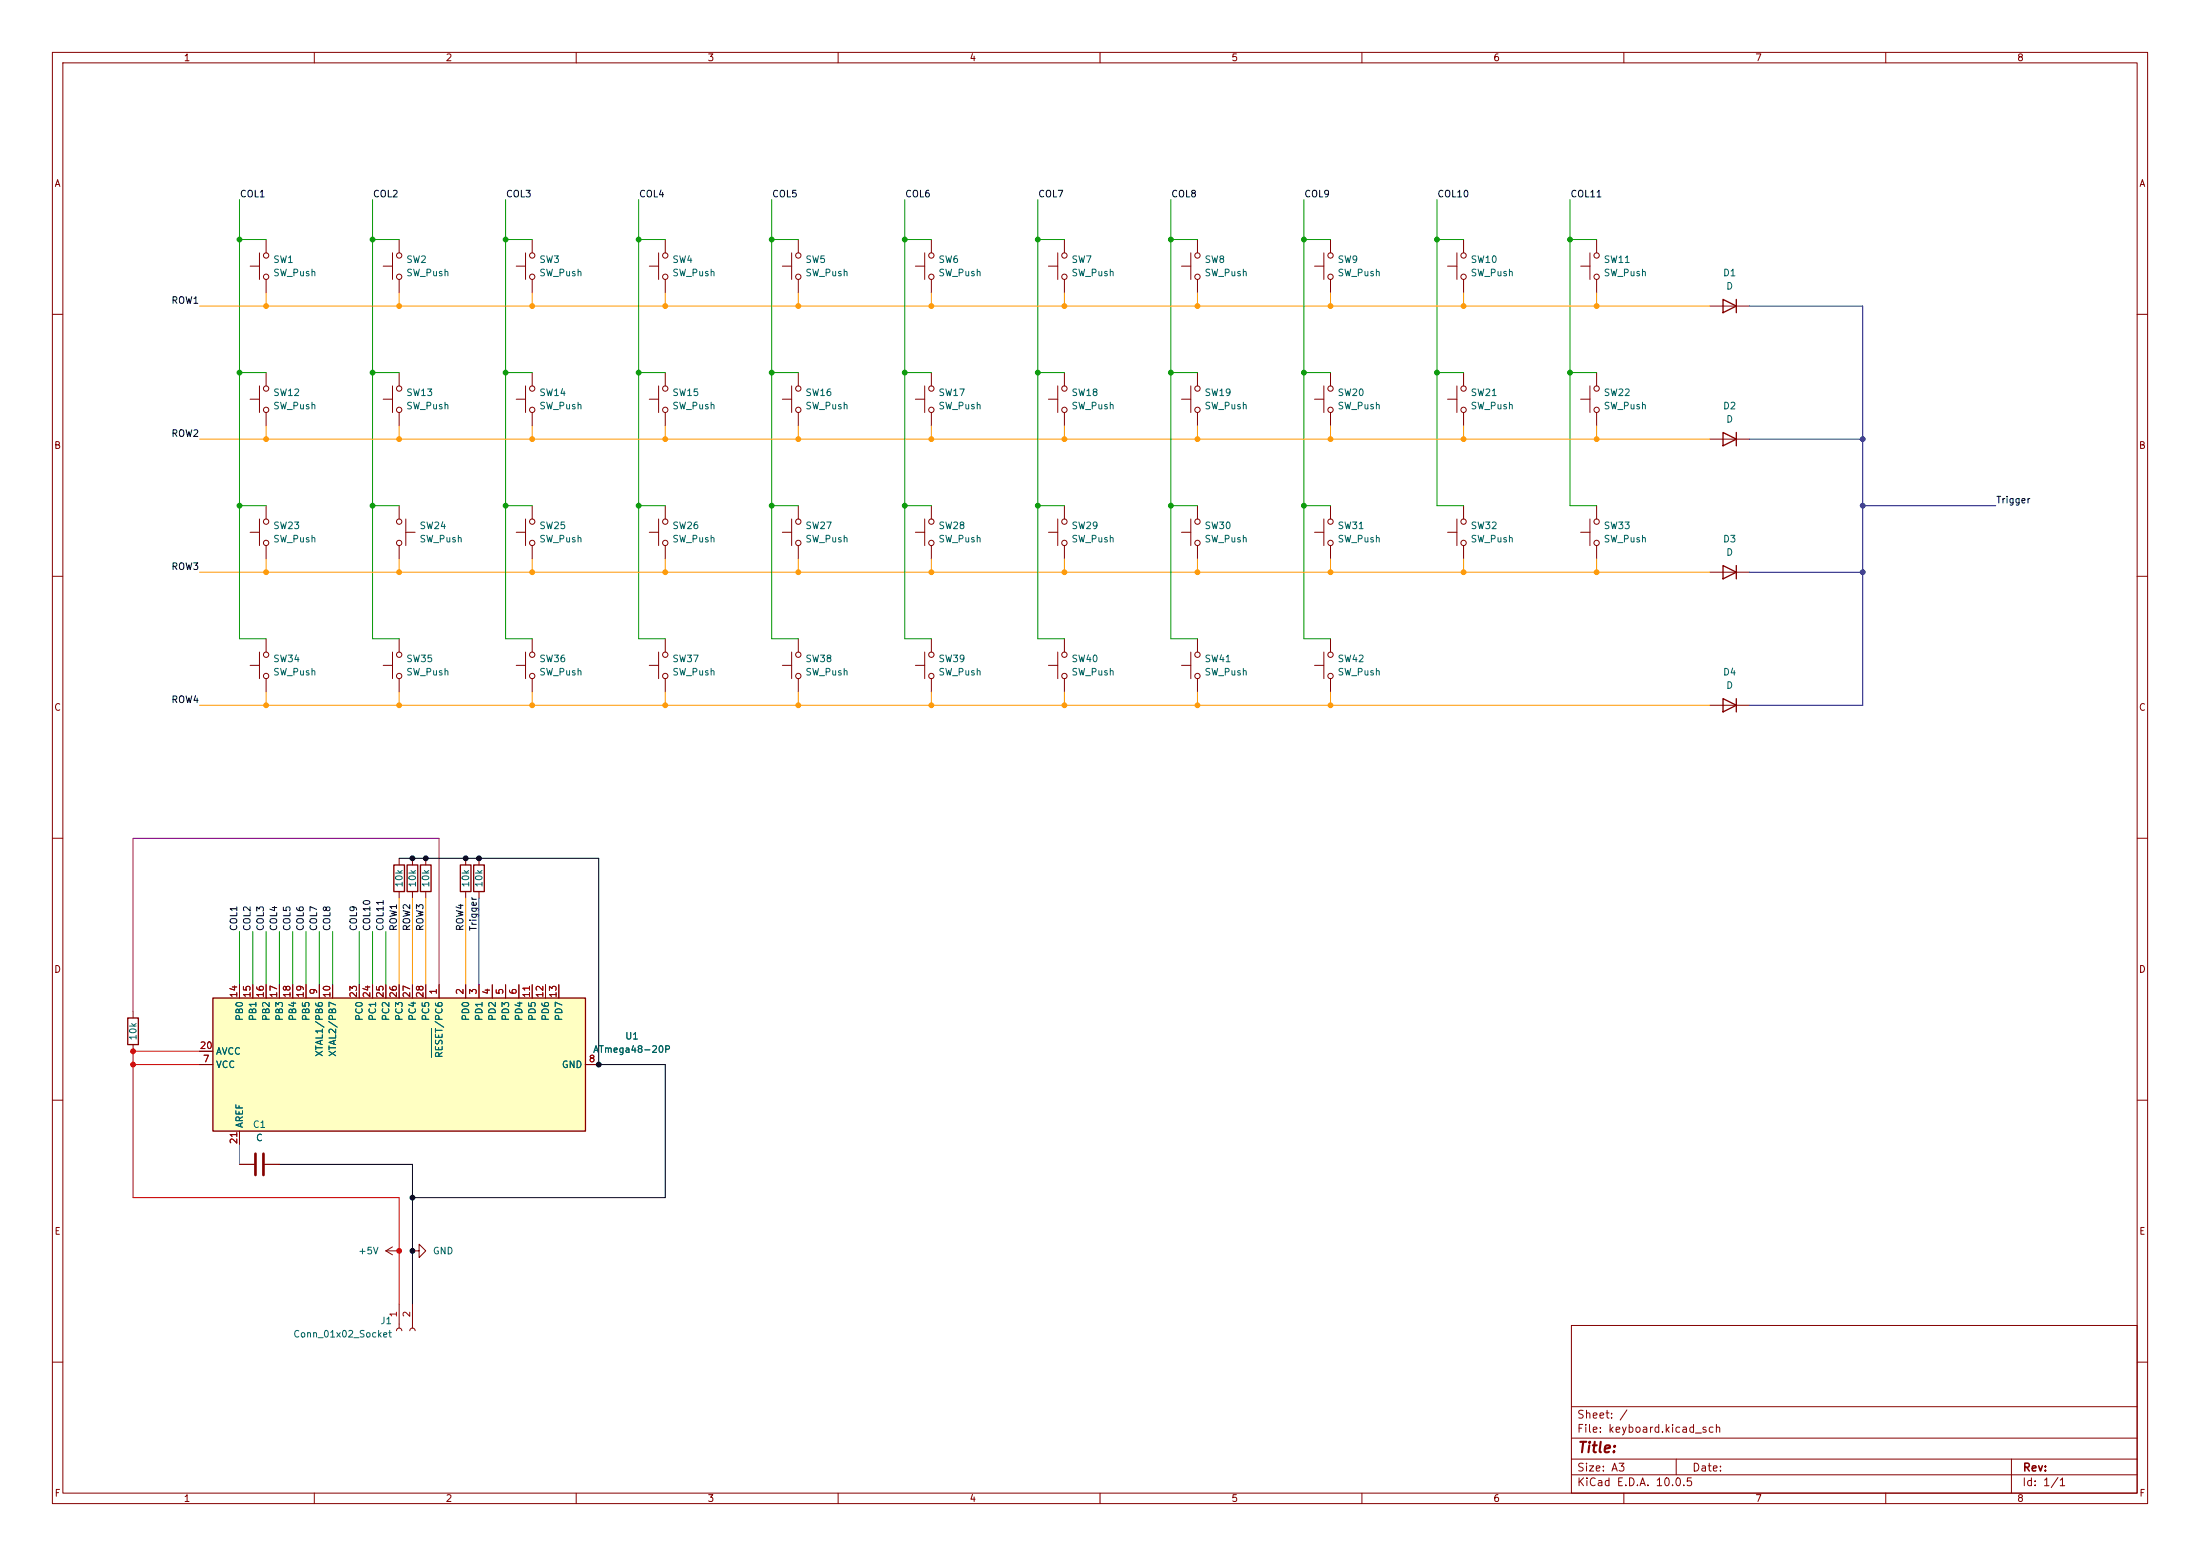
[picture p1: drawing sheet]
<svg xmlns="http://www.w3.org/2000/svg" width="420mm" height="297mm" viewBox="0 0 420 297" stroke-linecap="round" stroke-linejoin="round" font-family="sans-serif">
<g fill="none" stroke="#840000" stroke-width=".19">
<path d="M10 10h400v277h-400zM12 12h396v273h-396zM60 10v2M110 10v2M160 10v2M210 10v2M260 10v2M310 10v2M360 10v2M98.6 50.8h1.7M100.3 48.3v5M101.6 45.7v2.6"/>
<path d="M101.6 53.3v2.6M174.8 50.8h1.7M176.5 48.3v5M177.8 45.7v2.6M177.8 53.3v2.6M225.6 50.8h1.7M227.3 48.3v5M228.6 45.7v2.6M228.6 53.3v2.6M251 50.8h1.7M252.7 48.3v5M254 45.7v2.6"/>
<path d="M254 53.3v2.6M276.4 50.8h1.7M278.1 48.3v5M279.4 45.7v2.6M279.4 53.3v2.6M301.8 50.8h1.7M303.5 48.3v5M304.8 45.7v2.6M304.8 53.3v2.6M326.4 58.4h7.6M10 60h2M124 76.2h1.7"/>
<path d="M125.7 73.7v5M127 71.1v2.6M127 78.7v2.6M200.2 76.2h1.7M201.9 73.7v5M203.2 71.1v2.6M203.2 78.7v2.6M225.6 76.2h1.7M227.3 73.7v5M228.6 71.1v2.6M228.6 78.7v2.6M251 76.2h1.7"/>
<path d="M252.7 73.7v5M254 71.1v2.6M254 78.7v2.6M276.4 76.2h1.7M278.1 73.7v5M279.4 71.1v2.6M279.4 78.7v2.6M408 60h2M176.5 99.1v5M177.8 96.5v2.6M201.9 99.1v5M203.2 96.5v2.6"/>
<path d="M227.3 99.1v5M228.6 96.5v2.6M252.7 99.1v5M254 96.5v2.6M278.1 99.1v5M279.4 96.5v2.6M303.5 99.1v5M304.8 96.5v2.6M326.4 83.8h7.6M10 110h2M174.8 101.6h1.7M177.8 104.1v2.6"/>
<path d="M200.2 101.6h1.7M203.2 104.1v2.6M225.6 101.6h1.7M228.6 104.1v2.6M251 101.6h1.7M254 104.1v2.6M276.4 101.6h1.7M279.4 104.1v2.6M301.8 101.6h1.7M304.8 104.1v2.6M408 110h2M174.8 127h1.7"/>
<path d="M176.5 124.5v5M177.8 121.9v2.6M177.8 129.5v2.6M200.2 127h1.7M201.9 124.5v5M203.2 121.9v2.6M203.2 129.5v2.6M225.6 127h1.7M227.3 124.5v5M228.6 121.9v2.6M228.6 129.5v2.6M251 127h1.7"/>
<path d="M252.7 124.5v5M254 121.9v2.6M254 129.5v2.6M326.4 134.6h7.6M10 160h2M408 160h2M76.2 163.8v1.3M76.2 170.2v1.3M78.7 163.8v1.3M78.7 170.2v1.3M81.3 163.8v1.3M81.3 170.2v1.3"/>
<path d="M88.9 163.8v1.3M88.9 170.2v1.3M91.4 163.8v1.3M91.4 170.2v1.3M25.4 193v1.3M25.4 199.4v1.3M10 210h2M408 210h2M45.7 222.2h2.8M50.5 222.2h2.8M75.7 254l.1-.4 .4-.1 .4 .1 .1 .4M76.2 248.9v4.6"/>
<path d="M78.2 254l.2-.4 .3-.1 .4 .1 .1 .4M78.7 248.9v4.6M300 253h108v32h-108zM10 260h2M300 278.5h108M300 274.5h108M300 268.5h108M320 278.5v3M384 278.5v6.5M408 260h2M60 285v2M110 285v2"/>
<path d="M160 285v2M210 285v2M260 285v2M300 281.5h108M310 285v2M360 285v2"/>
<circle cx="101.6" cy="48.8" r=".51"/>
<circle cx="101.6" cy="52.8" r=".51"/>
<circle cx="177.8" cy="52.8" r=".51"/>
<circle cx="177.8" cy="48.8" r=".51"/>
<circle cx="228.6" cy="48.8" r=".51"/>
<circle cx="228.6" cy="52.8" r=".51"/>
<circle cx="254" cy="52.8" r=".51"/>
<circle cx="254" cy="48.8" r=".51"/>
<circle cx="279.4" cy="52.8" r=".51"/>
<circle cx="279.4" cy="48.8" r=".51"/>
<circle cx="304.8" cy="52.8" r=".51"/>
<circle cx="304.8" cy="48.8" r=".51"/>
<circle cx="127" cy="78.2" r=".51"/>
<circle cx="127" cy="74.2" r=".51"/>
<circle cx="203.2" cy="78.2" r=".51"/>
<circle cx="203.2" cy="74.2" r=".51"/>
<circle cx="228.6" cy="78.2" r=".51"/>
<circle cx="228.6" cy="74.2" r=".51"/>
<circle cx="254" cy="74.2" r=".51"/>
<circle cx="254" cy="78.2" r=".51"/>
<circle cx="279.4" cy="78.2" r=".51"/>
<circle cx="279.4" cy="74.2" r=".51"/>
<circle cx="177.8" cy="99.6" r=".51"/>
<circle cx="203.2" cy="99.6" r=".51"/>
<circle cx="228.6" cy="99.6" r=".51"/>
<circle cx="254" cy="99.6" r=".51"/>
<circle cx="279.4" cy="99.6" r=".51"/>
<circle cx="304.8" cy="99.6" r=".51"/>
<circle cx="177.8" cy="103.6" r=".51"/>
<circle cx="203.2" cy="103.6" r=".51"/>
<circle cx="228.6" cy="103.6" r=".51"/>
<circle cx="254" cy="103.6" r=".51"/>
<circle cx="279.4" cy="103.6" r=".51"/>
<circle cx="304.8" cy="103.6" r=".51"/>
<circle cx="177.8" cy="125" r=".51"/>
<circle cx="177.8" cy="129" r=".51"/>
<circle cx="203.2" cy="129" r=".51"/>
<circle cx="203.2" cy="125" r=".51"/>
<circle cx="228.6" cy="129" r=".51"/>
<circle cx="228.6" cy="125" r=".51"/>
<circle cx="254" cy="125" r=".51"/>
<circle cx="254" cy="129" r=".51"/>
</g>
<path d="M328.9 57.2l2.6 1.2-2.6 1.3zM331.5 57.2v2.5M328.9 82.6l2.6 1.2-2.6 1.3zM331.5 82.6v2.5M328.9 133.4l2.6 1.2-2.6 1.3zM331.5 133.4v2.5M75.2 165.1h2v5.1h-2zM77.7 165.1h2.1v5.1h-2.1zM80.3 165.1h2v5.1h-2zM87.9 165.1h2v5.1h-2zM90.4 165.1h2.1v5.1h-2.1zM24.4 194.3h2v5.1h-2z" fill="none" stroke="#840000" stroke-width=".25"/>
<path d="M48.8 220.2v4.1M50.3 220.2v4.1" fill="none" stroke="#840000" stroke-width=".51"/>
<path d="M40.6 190.5h71.2v25.4h-71.2z" fill="#ffffc2"/>
<path d="M328.9 108l2.6 1.2-2.6 1.3zM331.5 108v2.5M40.6 190.5h71.2v25.4h-71.2z" fill="none" stroke="#840000" stroke-width=".25"/>
<g fill="none" stroke="#840000" stroke-width=".19">
<path d="M47.8 50.8h1.7M49.5 48.3v5M50.8 45.7v2.6M50.8 53.3v2.6M73.2 50.8h1.7M74.9 48.3v5M76.2 45.7v2.6M76.2 53.3v2.6M124 50.8h1.7M125.7 48.3v5M127 45.7v2.6M127 53.3v2.6"/>
<path d="M149.4 50.8h1.7M151.1 48.3v5M152.4 45.7v2.6M152.4 53.3v2.6M200.2 50.8h1.7M201.9 48.3v5M203.2 45.7v2.6M203.2 53.3v2.6M47.8 76.2h1.7M49.5 73.7v5M50.8 71.1v2.6M50.8 78.7v2.6"/>
<path d="M73.2 76.2h1.7M74.9 73.7v5M76.2 71.1v2.6M76.2 78.7v2.6M98.6 76.2h1.7M100.3 73.7v5M101.6 71.1v2.6M101.6 78.7v2.6M149.4 76.2h1.7M151.1 73.7v5M152.4 71.1v2.6M152.4 78.7v2.6"/>
<path d="M174.8 76.2h1.7M176.5 73.7v5M177.8 71.1v2.6M177.8 78.7v2.6M301.8 76.2h1.7M303.5 73.7v5M304.8 71.1v2.6M304.8 78.7v2.6M49.5 99.1v5M50.8 96.5v2.6M76.2 96.5v2.6M77.5 99.1v5"/>
<path d="M100.3 99.1v5M101.6 96.5v2.6M125.7 99.1v5M127 96.5v2.6M151.1 99.1v5M152.4 96.5v2.6M47.8 101.6h1.7M50.8 104.1v2.6M76.2 104.1v2.6M77.5 101.6h1.7M98.6 101.6h1.7M101.6 104.1v2.6"/>
<path d="M124 101.6h1.7M127 104.1v2.6M149.4 101.6h1.7M152.4 104.1v2.6M326.4 109.2h7.6M47.8 127h1.7M49.5 124.5v5M50.8 121.9v2.6M50.8 129.5v2.6M73.2 127h1.7M74.9 124.5v5M76.2 121.9v2.6"/>
<path d="M76.2 129.5v2.6M98.6 127h1.7M100.3 124.5v5M101.6 121.9v2.6M101.6 129.5v2.6M124 127h1.7M125.7 124.5v5M127 121.9v2.6M127 129.5v2.6M149.4 127h1.7M151.1 124.5v5M152.4 121.9v2.6"/>
<path d="M152.4 129.5v2.6M45.7 188v2.5M48.3 188v2.5M50.8 188v2.5M53.3 188v2.5M55.9 188v2.5M58.4 188v2.5M61 188v2.5M63.5 188v2.5M68.6 188v2.5M71.1 188v2.5M73.7 188v2.5"/>
<path d="M76.2 188v2.5M78.7 188v2.5M81.3 188v2.5M83.8 188v2.5M88.9 188v2.5M91.4 188v2.5M94 188v2.5M96.5 188v2.5M99.1 188v2.5M101.6 188v2.5M104.1 188v2.5M106.7 188v2.5"/>
<path d="M38.1 203.2h2.5M38.1 200.7h2.5M45.7 215.9v2.5M111.8 203.2h2.5M45.7 222.2h2.8M50.5 222.2h2.8M73.7 238.8l1.2 .7M73.7 238.8h2.5M74.9 238l-1.2 .8M76.2 238.8h.1M78.7 238.8h1.3v-1.3l1.3 1.3-1.3 1.2v-1.2M78.7 238.8h.1"/>
<circle cx="50.8" cy="52.8" r=".51"/>
<circle cx="50.8" cy="48.8" r=".51"/>
<circle cx="76.2" cy="52.8" r=".51"/>
<circle cx="76.2" cy="48.8" r=".51"/>
<circle cx="127" cy="48.8" r=".51"/>
<circle cx="127" cy="52.8" r=".51"/>
<circle cx="152.4" cy="48.8" r=".51"/>
<circle cx="152.4" cy="52.8" r=".51"/>
<circle cx="203.2" cy="52.8" r=".51"/>
<circle cx="203.2" cy="48.8" r=".51"/>
<circle cx="50.8" cy="78.2" r=".51"/>
<circle cx="50.8" cy="74.2" r=".51"/>
<circle cx="76.2" cy="78.2" r=".51"/>
<circle cx="76.2" cy="74.2" r=".51"/>
<circle cx="101.6" cy="74.2" r=".51"/>
<circle cx="101.6" cy="78.2" r=".51"/>
<circle cx="152.4" cy="74.2" r=".51"/>
<circle cx="152.4" cy="78.2" r=".51"/>
<circle cx="177.8" cy="78.2" r=".51"/>
<circle cx="177.8" cy="74.2" r=".51"/>
<circle cx="304.8" cy="74.2" r=".51"/>
<circle cx="304.8" cy="78.2" r=".51"/>
<circle cx="50.8" cy="99.6" r=".51"/>
<circle cx="76.2" cy="99.6" r=".51"/>
<circle cx="101.6" cy="99.6" r=".51"/>
<circle cx="127" cy="99.6" r=".51"/>
<circle cx="152.4" cy="99.6" r=".51"/>
<circle cx="50.8" cy="103.6" r=".51"/>
<circle cx="76.2" cy="103.6" r=".51"/>
<circle cx="101.6" cy="103.6" r=".51"/>
<circle cx="127" cy="103.6" r=".51"/>
<circle cx="152.4" cy="103.6" r=".51"/>
<circle cx="50.8" cy="129" r=".51"/>
<circle cx="50.8" cy="125" r=".51"/>
<circle cx="76.2" cy="129" r=".51"/>
<circle cx="76.2" cy="125" r=".51"/>
<circle cx="101.6" cy="125" r=".51"/>
<circle cx="101.6" cy="129" r=".51"/>
<circle cx="127" cy="129" r=".51"/>
<circle cx="127" cy="125" r=".51"/>
<circle cx="152.4" cy="129" r=".51"/>
<circle cx="152.4" cy="125" r=".51"/>
</g>
<path d="M82.4 196.3v5.5" fill="none" stroke="#006464" stroke-width=".19"/>
<g fill="none" stroke="#009600" stroke-width=".19">
<path d="M45.7 38.1v83.8h5.1M71.1 38.1v83.8h5.1M96.5 38.1v83.8h5.1M121.9 38.1v83.8h5.1M147.3 38.1v83.8h5.1M172.7 38.1v83.8h5.1M198.1 38.1v83.8h5.1M223.5 38.1v83.8h5.1M248.9 38.1v83.8h5.1M274.3 38.1v58.4h5.1M299.7 38.1v58.4h5.1M45.7 45.7h5.1"/>
<path d="M71.1 45.7h5.1M96.5 45.7h5.1M121.9 45.7h5.1M147.3 45.7h5.1M172.7 45.7h5.1M198.1 45.7h5.1M223.5 45.7h5.1M248.9 45.7h5.1M274.3 45.7h5.1M299.7 45.7h5.1M45.7 71.1h5.1M71.1 71.1h5.1"/>
<path d="M96.5 71.1h5.1M121.9 71.1h5.1M147.3 71.1h5.1M172.7 71.1h5.1M198.1 71.1h5.1M223.5 71.1h5.1M248.9 71.1h5.1M274.3 71.1h5.1M299.7 71.1h5.1M45.7 96.5h5.1M71.1 96.5h5.1M96.5 96.5h5.1"/>
<path d="M121.9 96.5h5.1M147.3 96.5h5.1M172.7 96.5h5.1M198.1 96.5h5.1M223.5 96.5h5.1M248.9 96.5h5.1M45.7 177.8v10.2M48.3 177.8v10.2M50.8 177.8v10.2M53.3 177.8v10.2M55.9 177.8v10.2M58.4 177.8v10.2"/>
<path d="M61 177.8v10.2M63.5 177.8v10.2M68.6 177.8v10.2M71.1 177.8v10.2M73.7 177.8v10.2"/>
</g>
<g fill="none" stroke="#f90" stroke-width=".19">
<path d="M38.1 58.4h288.3M50.8 55.9v2.5M76.2 55.9v2.5M101.6 55.9v2.5M127 55.9v2.5M152.4 55.9v2.5M177.8 55.9v2.5M203.2 55.9v2.5M228.6 55.9v2.5M254 55.9v2.5M279.4 55.9v2.5M304.8 55.9v2.5"/>
<path d="M38.1 83.8h288.3M50.8 81.3v2.5M76.2 81.3v2.5M101.6 81.3v2.5M127 81.3v2.5M152.4 81.3v2.5M177.8 81.3v2.5M203.2 81.3v2.5M228.6 81.3v2.5M254 81.3v2.5M279.4 81.3v2.5M304.8 81.3v2.5"/>
<path d="M38.1 109.2h288.3M50.8 106.7v2.5M76.2 106.7v2.5M101.6 106.7v2.5M127 106.7v2.5M152.4 106.7v2.5M177.8 106.7v2.5M203.2 106.7v2.5M228.6 106.7v2.5M254 106.7v2.5M279.4 106.7v2.5M304.8 106.7v2.5"/>
<path d="M38.1 134.6h288.3M50.8 132.1v2.5M76.2 132.1v2.5M101.6 132.1v2.5M127 132.1v2.5M152.4 132.1v2.5M177.8 132.1v2.5M203.2 132.1v2.5M228.6 132.1v2.5M254 132.1v2.5M76.2 171.5v16.5M78.7 171.5v16.5"/>
<path d="M81.3 171.5v16.5M88.9 171.5v16.5"/>
</g>
<path d="M334 58.4h21.6v76.2h-21.6M334 83.8h21.6M355.6 96.5h25.4M334 109.2h21.6M91.4 171.5v16.5" fill="none" stroke="#00f" stroke-width=".19"/>
<path d="M83.8 188v-28h-58.4v33" fill="none" stroke="#840084" stroke-width=".19"/>
<path d="M25.4 203.2h12.7M38.1 200.7h-12.7v27.9h50.8v20.3" fill="none" stroke="#f00" stroke-width=".19"/>
<path d="M45.7 218.4v3.8" fill="none" stroke="#848484" stroke-width=".19"/>
<path d="M76.2 163.8h38.1v39.4h12.7v25.4h-48.3M53.3 222.2h25.4v26.7" fill="none" stroke="#000" stroke-width=".19"/>
<g fill="#009600" stroke="#009600" stroke-width=".19">
<circle cx="198.1" cy="96.5" r=".46"/>
<circle cx="223.5" cy="96.5" r=".46"/>
<circle cx="299.7" cy="45.7" r=".46"/>
<circle cx="274.3" cy="45.7" r=".46"/>
<circle cx="248.9" cy="96.5" r=".46"/>
<circle cx="248.9" cy="71.1" r=".46"/>
<circle cx="223.5" cy="71.1" r=".46"/>
<circle cx="223.5" cy="45.7" r=".46"/>
<circle cx="248.9" cy="45.7" r=".46"/>
<circle cx="198.1" cy="45.7" r=".46"/>
<circle cx="198.1" cy="71.1" r=".46"/>
<circle cx="274.3" cy="71.1" r=".46"/>
<circle cx="299.7" cy="71.1" r=".46"/>
<circle cx="96.5" cy="45.7" r=".46"/>
<circle cx="96.5" cy="71.1" r=".46"/>
<circle cx="121.9" cy="45.7" r=".46"/>
<circle cx="121.9" cy="71.1" r=".46"/>
<circle cx="172.7" cy="71.1" r=".46"/>
<circle cx="147.3" cy="45.7" r=".46"/>
<circle cx="147.3" cy="71.1" r=".46"/>
<circle cx="172.7" cy="45.7" r=".46"/>
<circle cx="172.7" cy="96.5" r=".46"/>
<circle cx="147.3" cy="96.5" r=".46"/>
<circle cx="121.9" cy="96.5" r=".46"/>
<circle cx="45.7" cy="96.5" r=".46"/>
<circle cx="71.1" cy="96.5" r=".46"/>
<circle cx="96.5" cy="96.5" r=".46"/>
<circle cx="71.1" cy="45.7" r=".46"/>
<circle cx="71.1" cy="71.1" r=".46"/>
<circle cx="45.7" cy="71.1" r=".46"/>
<circle cx="45.7" cy="45.7" r=".46"/>
</g>
<g fill="#f90" stroke="#f90" stroke-width=".19">
<circle cx="254" cy="134.6" r=".46"/>
<circle cx="228.6" cy="134.6" r=".46"/>
<circle cx="203.2" cy="109.2" r=".46"/>
<circle cx="203.2" cy="134.6" r=".46"/>
<circle cx="304.8" cy="58.4" r=".46"/>
<circle cx="279.4" cy="58.4" r=".46"/>
<circle cx="254" cy="83.8" r=".46"/>
<circle cx="254" cy="58.4" r=".46"/>
<circle cx="254" cy="109.2" r=".46"/>
<circle cx="228.6" cy="83.8" r=".46"/>
<circle cx="228.6" cy="109.2" r=".46"/>
<circle cx="228.6" cy="58.4" r=".46"/>
<circle cx="203.2" cy="83.8" r=".46"/>
<circle cx="203.2" cy="58.4" r=".46"/>
<circle cx="279.4" cy="83.8" r=".46"/>
<circle cx="304.8" cy="83.8" r=".46"/>
<circle cx="304.8" cy="109.2" r=".46"/>
<circle cx="279.4" cy="109.2" r=".46"/>
<circle cx="101.6" cy="83.8" r=".46"/>
<circle cx="76.2" cy="83.8" r=".46"/>
<circle cx="76.2" cy="58.4" r=".46"/>
<circle cx="101.6" cy="58.4" r=".46"/>
<circle cx="177.8" cy="109.2" r=".46"/>
<circle cx="177.8" cy="134.6" r=".46"/>
<circle cx="152.4" cy="83.8" r=".46"/>
<circle cx="127" cy="58.4" r=".46"/>
<circle cx="127" cy="83.8" r=".46"/>
<circle cx="152.4" cy="58.4" r=".46"/>
<circle cx="177.8" cy="58.4" r=".46"/>
<circle cx="177.8" cy="83.8" r=".46"/>
<circle cx="152.4" cy="134.6" r=".46"/>
<circle cx="127" cy="134.6" r=".46"/>
<circle cx="127" cy="109.2" r=".46"/>
<circle cx="101.6" cy="134.6" r=".46"/>
<circle cx="101.6" cy="109.2" r=".46"/>
<circle cx="152.4" cy="109.2" r=".46"/>
<circle cx="50.8" cy="83.8" r=".46"/>
<circle cx="50.8" cy="109.2" r=".46"/>
<circle cx="76.2" cy="134.6" r=".46"/>
<circle cx="76.2" cy="109.2" r=".46"/>
<circle cx="50.8" cy="134.6" r=".46"/>
<circle cx="50.8" cy="58.4" r=".46"/>
</g>
<g fill="#00f" stroke="#00f" stroke-width=".19">
<circle cx="355.6" cy="109.2" r=".46"/>
<circle cx="355.6" cy="83.8" r=".46"/>
<circle cx="355.6" cy="96.5" r=".46"/>
</g>
<g fill="#f00" stroke="#f00" stroke-width=".19">
<circle cx="25.4" cy="203.2" r=".46"/>
<circle cx="25.4" cy="200.7" r=".46"/>
<circle cx="76.2" cy="238.8" r=".46"/>
</g>
<g fill="#000" stroke="#000" stroke-width=".19">
<circle cx="78.7" cy="163.8" r=".46"/>
<circle cx="81.3" cy="163.8" r=".46"/>
<circle cx="88.9" cy="163.8" r=".46"/>
<circle cx="91.4" cy="163.8" r=".46"/>
<circle cx="114.3" cy="203.2" r=".46"/>
<circle cx="78.7" cy="228.6" r=".46"/>
<circle cx="78.7" cy="238.8" r=".46"/>
</g>
<text font-size="2" fill="#840000" x="301" y="277.8">Title:</text>
<g font-size="1.5" fill="#840000">
<text x="300.9" y="273.8">File: keyboard.kicad_sch</text>
<text x="300.9" y="271.1">Sheet: /</text>
<text x="300.9" y="281.2">Size: A3</text>
<text x="322.9" y="281.2">Date:</text>
<text x="386" y="281.2">Rev:</text>
<text x="300.9" y="284">KiCad E.D.A. 10.0.5</text>
<text x="385.9" y="284">Id: 1/1</text>
</g>
<g font-size="1.3" fill="#840000">
<text x="35" y="12">1</text>
<text x="85" y="12">2</text>
<text x="135" y="12">3</text>
<text x="185" y="12">4</text>
<text x="235" y="12">5</text>
<text x="285" y="12">6</text>
<text x="335" y="12">7</text>
<text x="385" y="12">8</text>
<text x="10.3" y="36">A</text>
<text x="408.3" y="36">A</text>
<text x="10.2" y="86">B</text>
<text x="408.2" y="86">B</text>
<text x="10.2" y="136">C</text>
<text x="408.2" y="136">C</text>
<text x="10.2" y="186">D</text>
<text x="408.2" y="186">D</text>
<text x="10.3" y="236">E</text>
<text x="408.3" y="236">E</text>
<text x="10.3" y="286">F</text>
<text x="35" y="287">1</text>
<text x="85" y="287">2</text>
<text x="135" y="287">3</text>
<text x="185" y="287">4</text>
<text x="235" y="287">5</text>
<text x="285" y="287">6</text>
<text x="335" y="287">7</text>
<text x="385" y="287">8</text>
<text x="408.3" y="286">F</text>
</g>
<g font-size="1.3" fill="#0f0f0f">
<text x="45.7" y="38">COL1</text>
<text x="71.1" y="38">COL2</text>
<text x="96.5" y="38">COL3</text>
<text x="121.9" y="38">COL4</text>
<text x="147.3" y="38">COL5</text>
<text x="172.7" y="38">COL6</text>
<text x="198.1" y="38">COL7</text>
<text x="223.5" y="38">COL8</text>
<text x="248.9" y="38">COL9</text>
<text x="274.3" y="38">COL10</text>
<text x="299.7" y="38">COL11</text>
<text x="32.6" y="58.3">ROW1</text>
<text x="32.6" y="83.7">ROW2</text>
<text x="381" y="96.4">Trigger</text>
<text x="32.6" y="109.1">ROW3</text>
<text x="32.6" y="134.5">ROW4</text>
<text x="45.6" y="177.8" transform="rotate(-90 45.6 177.8)">COL1</text>
<text x="48.1" y="177.8" transform="rotate(-90 48.1 177.8)">COL2</text>
<text x="50.7" y="177.8" transform="rotate(-90 50.7 177.8)">COL3</text>
<text x="53.2" y="177.8" transform="rotate(-90 53.2 177.8)">COL4</text>
<text x="55.8" y="177.8" transform="rotate(-90 55.8 177.8)">COL5</text>
<text x="58.3" y="177.8" transform="rotate(-90 58.3 177.8)">COL6</text>
<text x="60.8" y="177.8" transform="rotate(-90 60.8 177.8)">COL7</text>
<text x="63.4" y="177.8" transform="rotate(-90 63.4 177.8)">COL8</text>
<text x="68.5" y="177.8" transform="rotate(-90 68.5 177.8)">COL9</text>
<text x="71" y="177.8" transform="rotate(-90 71 177.8)">COL10</text>
<text x="73.5" y="177.8" transform="rotate(-90 73.5 177.8)">COL11</text>
<text x="76.1" y="177.8" transform="rotate(-90 76.1 177.8)">ROW1</text>
<text x="78.6" y="177.8" transform="rotate(-90 78.6 177.8)">ROW2</text>
<text x="81.2" y="177.8" transform="rotate(-90 81.2 177.8)">ROW3</text>
<text x="88.8" y="177.8" transform="rotate(-90 88.8 177.8)">ROW4</text>
<text x="91.3" y="177.8" transform="rotate(-90 91.3 177.8)">Trigger</text>
</g>
<g font-size="1.3" fill="#006464">
<text x="52.1" y="50.5">SW1</text>
<text x="52.1" y="53">SW_Push</text>
<text x="77.5" y="50.5">SW2</text>
<text x="77.5" y="53">SW_Push</text>
<text x="102.9" y="50.5">SW3</text>
<text x="102.9" y="53">SW_Push</text>
<text x="128.3" y="50.5">SW4</text>
<text x="128.3" y="53">SW_Push</text>
<text x="153.7" y="50.5">SW5</text>
<text x="153.7" y="53">SW_Push</text>
<text x="179.1" y="50.5">SW6</text>
<text x="179.1" y="53">SW_Push</text>
<text x="204.5" y="50.5">SW7</text>
<text x="204.5" y="53">SW_Push</text>
<text x="229.9" y="50.5">SW8</text>
<text x="229.9" y="53">SW_Push</text>
<text x="255.3" y="50.5">SW9</text>
<text x="255.3" y="53">SW_Push</text>
<text x="280.7" y="50.5">SW10</text>
<text x="280.7" y="53">SW_Push</text>
<text x="306.1" y="50.5">SW11</text>
<text x="306.1" y="53">SW_Push</text>
<text x="328.8" y="53">D1</text>
<text x="329.4" y="55.6">D</text>
<text x="52.1" y="75.9">SW12</text>
<text x="77.5" y="75.9">SW13</text>
<text x="102.9" y="75.9">SW14</text>
<text x="128.3" y="75.9">SW15</text>
<text x="153.7" y="75.9">SW16</text>
<text x="179.1" y="75.9">SW17</text>
<text x="204.5" y="75.9">SW18</text>
<text x="229.9" y="75.9">SW19</text>
<text x="255.3" y="75.9">SW20</text>
<text x="280.7" y="75.9">SW21</text>
<text x="306.1" y="75.9">SW22</text>
<text x="52.1" y="78.4">SW_Push</text>
<text x="77.5" y="78.4">SW_Push</text>
<text x="102.9" y="78.4">SW_Push</text>
<text x="128.3" y="78.4">SW_Push</text>
<text x="153.7" y="78.4">SW_Push</text>
<text x="179.1" y="78.4">SW_Push</text>
<text x="204.5" y="78.4">SW_Push</text>
<text x="229.9" y="78.4">SW_Push</text>
<text x="255.3" y="78.4">SW_Push</text>
<text x="280.7" y="78.4">SW_Push</text>
<text x="306.1" y="78.4">SW_Push</text>
<text x="328.8" y="78.4">D2</text>
<text x="329.4" y="81">D</text>
<text x="52.1" y="101.3">SW23</text>
<text x="80" y="101.3">SW24</text>
<text x="102.9" y="101.3">SW25</text>
<text x="128.3" y="101.3">SW26</text>
<text x="153.7" y="101.3">SW27</text>
<text x="179.1" y="101.3">SW28</text>
<text x="204.5" y="101.3">SW29</text>
<text x="229.9" y="101.3">SW30</text>
<text x="255.3" y="101.3">SW31</text>
<text x="280.7" y="101.3">SW32</text>
<text x="306.1" y="101.3">SW33</text>
<text x="52.1" y="103.8">SW_Push</text>
<text x="80" y="103.8">SW_Push</text>
<text x="102.9" y="103.8">SW_Push</text>
<text x="128.3" y="103.8">SW_Push</text>
<text x="153.7" y="103.8">SW_Push</text>
<text x="179.1" y="103.8">SW_Push</text>
<text x="204.5" y="103.8">SW_Push</text>
<text x="229.9" y="103.8">SW_Push</text>
<text x="255.3" y="103.8">SW_Push</text>
<text x="280.7" y="103.8">SW_Push</text>
<text x="306.1" y="103.8">SW_Push</text>
<text x="328.8" y="103.8">D3</text>
<text x="329.4" y="106.4">D</text>
<text x="52.1" y="126.7">SW34</text>
<text x="52.1" y="129.2">SW_Push</text>
<text x="77.5" y="126.7">SW35</text>
<text x="77.5" y="129.2">SW_Push</text>
<text x="102.9" y="126.7">SW36</text>
<text x="102.9" y="129.2">SW_Push</text>
<text x="128.3" y="126.7">SW37</text>
<text x="128.3" y="129.2">SW_Push</text>
<text x="153.7" y="126.7">SW38</text>
<text x="153.7" y="129.2">SW_Push</text>
<text x="179.1" y="126.7">SW39</text>
<text x="179.1" y="129.2">SW_Push</text>
<text x="204.5" y="126.7">SW40</text>
<text x="204.5" y="129.2">SW_Push</text>
<text x="229.9" y="126.7">SW41</text>
<text x="229.9" y="129.2">SW_Push</text>
<text x="255.3" y="126.7">SW42</text>
<text x="255.3" y="129.2">SW_Push</text>
<text x="328.8" y="129.2">D4</text>
<text x="329.4" y="131.8">D</text>
<text x="77.2" y="169.5" transform="rotate(-90 77.2 169.5)">10k</text>
<text x="79.7" y="169.5" transform="rotate(-90 79.7 169.5)">10k</text>
<text x="82.2" y="169.5" transform="rotate(-90 82.2 169.5)">10k</text>
<text x="89.9" y="169.5" transform="rotate(-90 89.9 169.5)">10k</text>
<text x="92.4" y="169.5" transform="rotate(-90 92.4 169.5)">10k</text>
<text x="46.7" y="195" transform="rotate(-90 46.7 195)">PB0</text>
<text x="49.2" y="195" transform="rotate(-90 49.2 195)">PB1</text>
<text x="51.8" y="195" transform="rotate(-90 51.8 195)">PB2</text>
<text x="54.3" y="195" transform="rotate(-90 54.3 195)">PB3</text>
<text x="56.8" y="195" transform="rotate(-90 56.8 195)">PB4</text>
<text x="59.4" y="195" transform="rotate(-90 59.4 195)">PB5</text>
<text x="69.5" y="195" transform="rotate(-90 69.5 195)">PC0</text>
<text x="72.1" y="195" transform="rotate(-90 72.1 195)">PC1</text>
<text x="74.6" y="195" transform="rotate(-90 74.6 195)">PC2</text>
<text x="77.2" y="195" transform="rotate(-90 77.2 195)">PC3</text>
<text x="79.7" y="195" transform="rotate(-90 79.7 195)">PC4</text>
<text x="82.2" y="195" transform="rotate(-90 82.2 195)">PC5</text>
<text x="89.9" y="195" transform="rotate(-90 89.9 195)">PD0</text>
<text x="92.4" y="195" transform="rotate(-90 92.4 195)">PD1</text>
<text x="94.9" y="195" transform="rotate(-90 94.9 195)">PD2</text>
<text x="97.5" y="195" transform="rotate(-90 97.5 195)">PD3</text>
<text x="100" y="195" transform="rotate(-90 100 195)">PD4</text>
<text x="102.6" y="195" transform="rotate(-90 102.6 195)">PD5</text>
<text x="105.1" y="195" transform="rotate(-90 105.1 195)">PD6</text>
<text x="107.6" y="195" transform="rotate(-90 107.6 195)">PD7</text>
<text x="26.4" y="198.7" transform="rotate(-90 26.4 198.7)">10k</text>
<text x="41.1" y="201.6">AVCC</text>
<text x="61.9" y="201.8" transform="rotate(-90 61.9 201.8)">XTAL1/PB6</text>
<text x="64.5" y="201.8" transform="rotate(-90 64.5 201.8)">XTAL2/PB7</text>
<text x="84.8" y="202.1" transform="rotate(-90 84.8 202.1)">RESET/PC6</text>
<text x="113.1" y="201.3">ATmega48-20P</text>
<text x="119.3" y="198.7">U1</text>
<text x="41.1" y="204.2">VCC</text>
<text x="107.2" y="204.2">GND</text>
<text x="46.7" y="215.4" transform="rotate(-90 46.7 215.4)">AREF</text>
<text x="48.2" y="215.6">C1</text>
<text x="48.8" y="218.1">C</text>
<text x="68.3" y="239.7">+5V</text>
<text x="82.5" y="239.7">GND</text>
<text x="55.9" y="255.6">Conn_01x02_Socket</text>
<text x="72.5" y="253.1">J1</text>
</g>
<g font-size="1.3" fill="#a90000">
<text x="45.6" y="190.6" transform="rotate(-90 45.6 190.6)">14</text>
<text x="48.1" y="190.6" transform="rotate(-90 48.1 190.6)">15</text>
<text x="50.7" y="190.6" transform="rotate(-90 50.7 190.6)">16</text>
<text x="53.2" y="190.6" transform="rotate(-90 53.2 190.6)">17</text>
<text x="55.7" y="190.6" transform="rotate(-90 55.7 190.6)">18</text>
<text x="58.3" y="190.6" transform="rotate(-90 58.3 190.6)">19</text>
<text x="60.8" y="190" transform="rotate(-90 60.8 190)">9</text>
<text x="63.4" y="190.6" transform="rotate(-90 63.4 190.6)">10</text>
<text x="68.4" y="190.6" transform="rotate(-90 68.4 190.6)">23</text>
<text x="71" y="190.6" transform="rotate(-90 71 190.6)">24</text>
<text x="73.5" y="190.6" transform="rotate(-90 73.5 190.6)">25</text>
<text x="76.1" y="190.6" transform="rotate(-90 76.1 190.6)">26</text>
<text x="78.6" y="190.6" transform="rotate(-90 78.6 190.6)">27</text>
<text x="81.1" y="190.6" transform="rotate(-90 81.1 190.6)">28</text>
<text x="83.7" y="190" transform="rotate(-90 83.7 190)">1</text>
<text x="88.8" y="190" transform="rotate(-90 88.8 190)">2</text>
<text x="91.3" y="190" transform="rotate(-90 91.3 190)">3</text>
<text x="93.8" y="190" transform="rotate(-90 93.8 190)">4</text>
<text x="96.4" y="190" transform="rotate(-90 96.4 190)">5</text>
<text x="98.9" y="190" transform="rotate(-90 98.9 190)">6</text>
<text x="101.5" y="190.6" transform="rotate(-90 101.5 190.6)">11</text>
<text x="104" y="190.6" transform="rotate(-90 104 190.6)">12</text>
<text x="106.5" y="190.6" transform="rotate(-90 106.5 190.6)">13</text>
<text x="38" y="200.5">20</text>
<text x="38.6" y="203.1">7</text>
<text x="112.3" y="203.1">8</text>
<text x="45.6" y="218.5" transform="rotate(-90 45.6 218.5)">21</text>
<text x="76.1" y="251.6" transform="rotate(-90 76.1 251.6)">1</text>
<text x="78.6" y="251.6" transform="rotate(-90 78.6 251.6)">2</text>
</g>
</svg>
